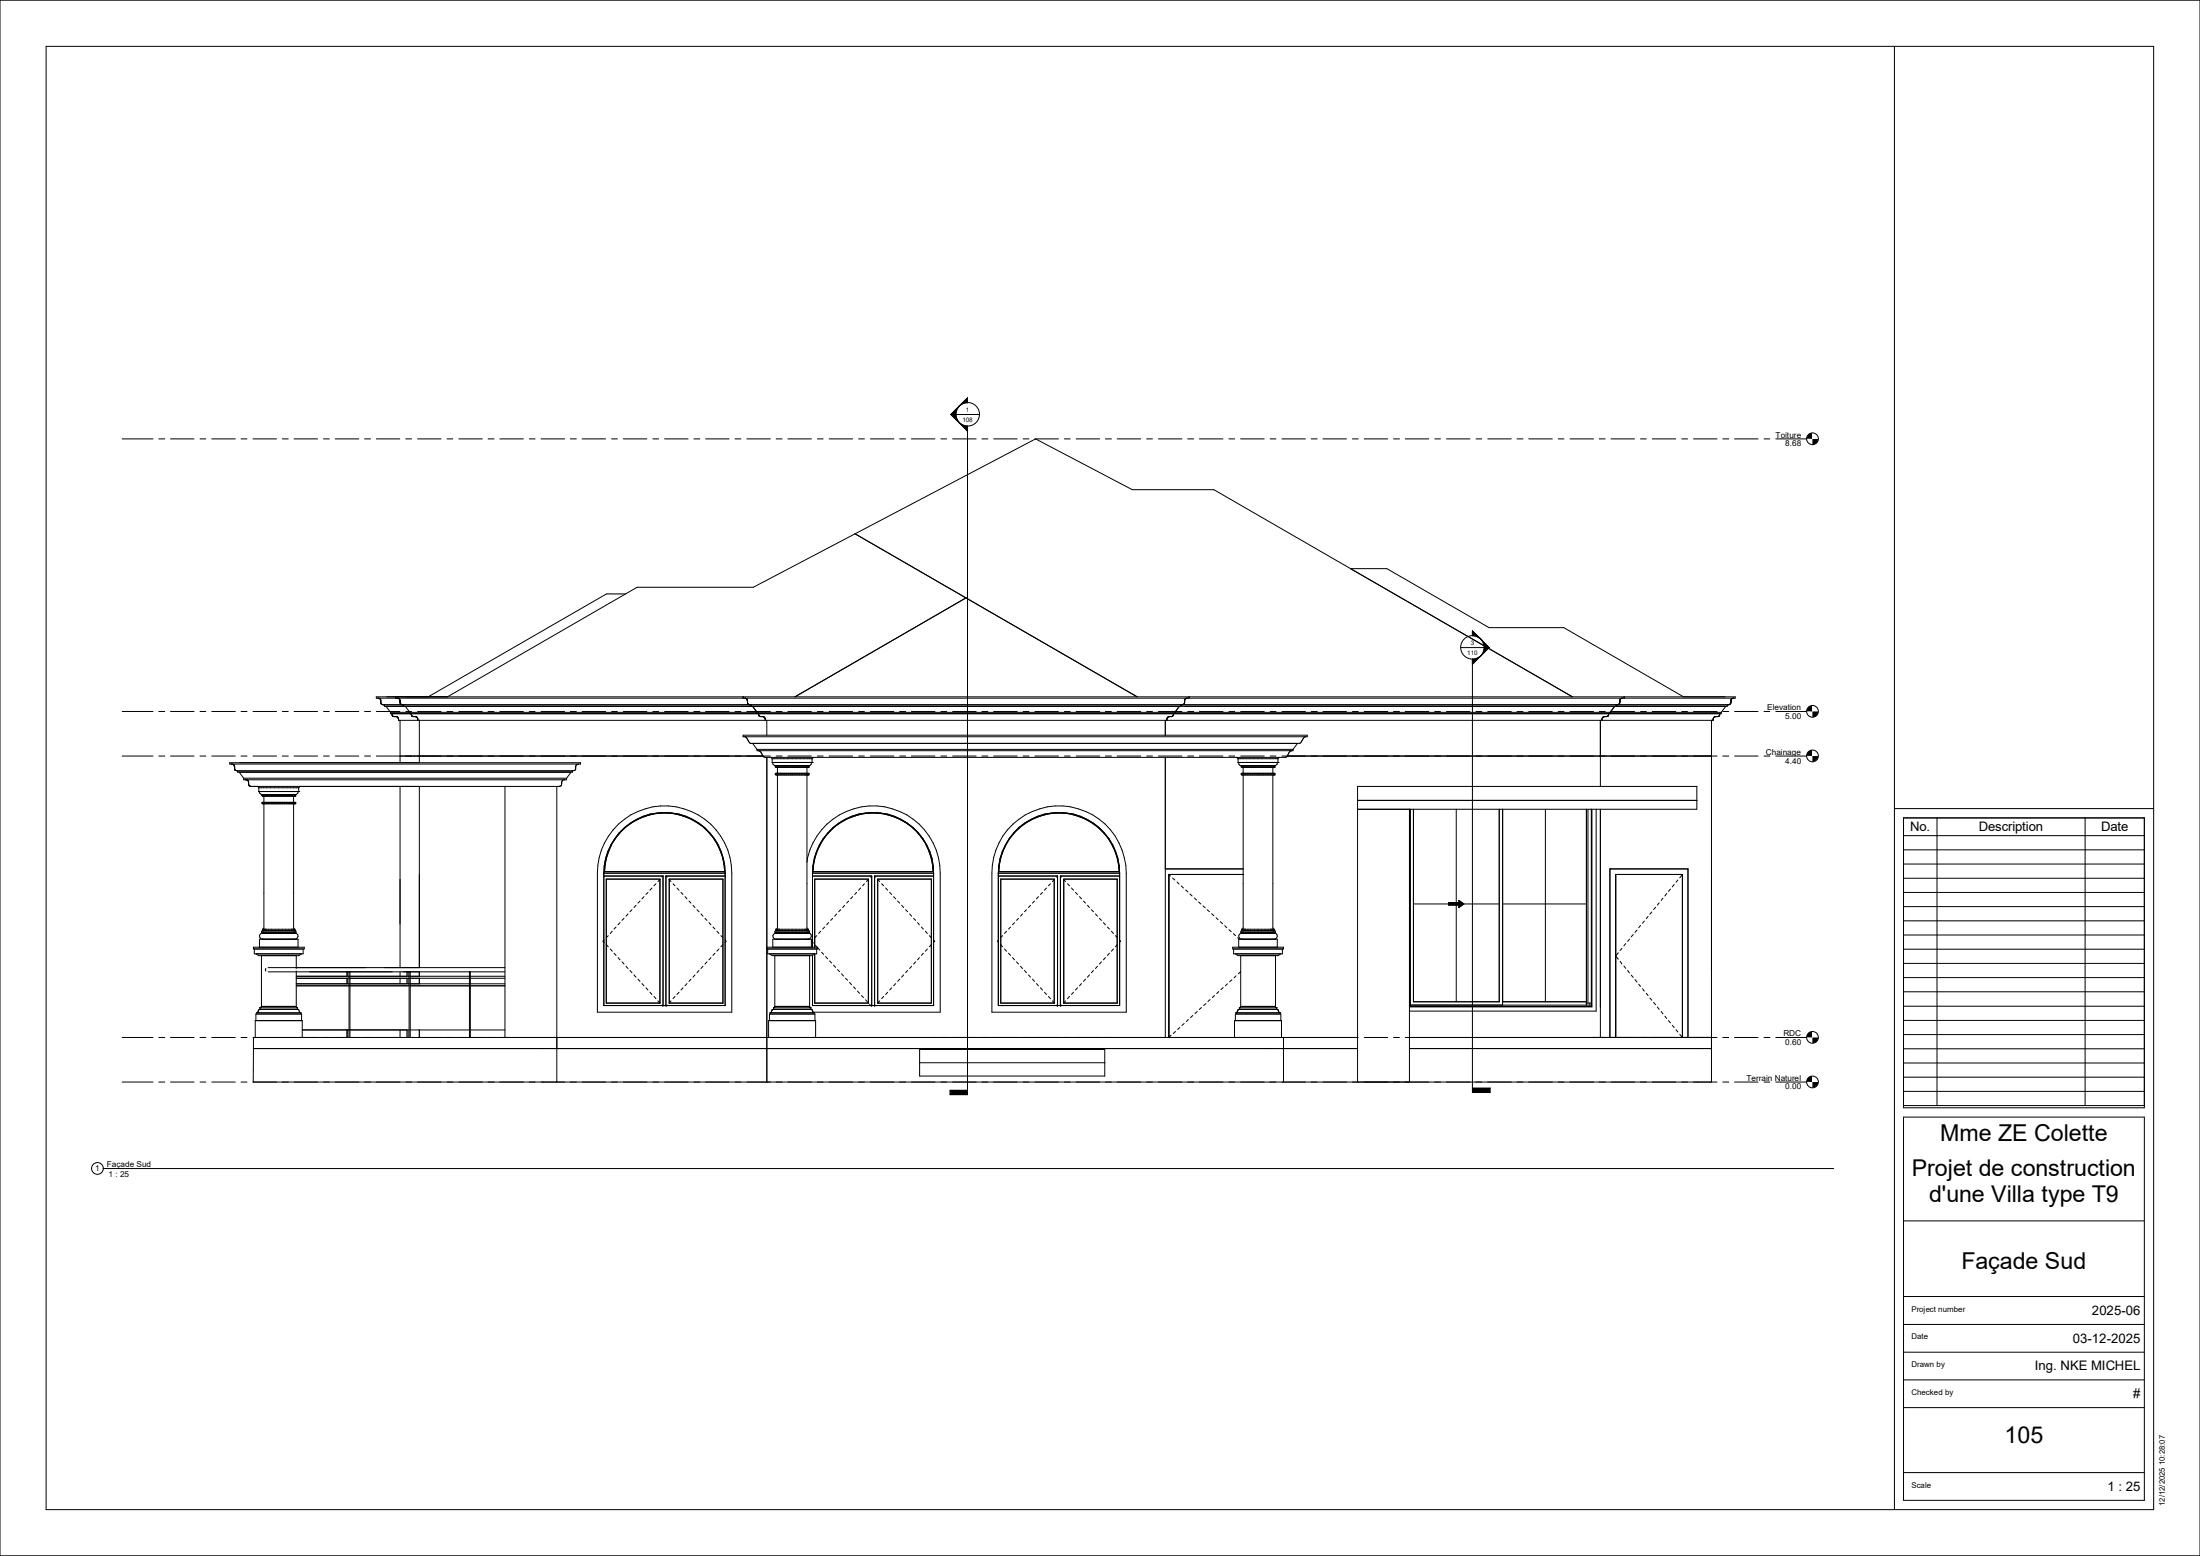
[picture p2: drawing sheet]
<svg xmlns="http://www.w3.org/2000/svg" width="420mm" height="297mm" viewBox="0 0 420 297" stroke-linecap="round" stroke-linejoin="round" font-family="sans-serif">
<path d="M276.6 171.9h2.8v1.3h-2.8zM344.9 205.4h1.1v1.1h-1.1zM346 206.5h1.1v1.1h-1.1z" fill="#000"/>
<g fill="none" stroke="#000" stroke-width=".19">
<path d="M119.4 113.4h-3.6l-34.1 19.6M163.2 101.9l-19.4 10.2h-22.2l-36.2 20.9M163.2 101.9l53.9 31.1M163.2 101.9l34.5-18.1 18.5 9.7h15.5l68.5 39.5M184.4 114.1l-32.6 18.9M257.8 108.5h7l19.5 11.3h14.2l22.9 13.2M71.8 133h259.5v.3h-259.5zM72.3 133.3l.3 .2 .2 .9 .3 .1h256.9l.4-.3 .1-.7 .4-.2M73.4 134.5v.3h256.3v-.3M73.7 134.8l.8 1.2M74.5 136v.2h254.1v-.2M74.5 136h254.1"/>
<path d="M74.8 136.2l.2 .5 .6 .1 .3 .1 .2 .6h250.9a.56 .56 0 0 1 .5-.7l.7-.1 .1-.5M75.5 133v.3M75.9 133.3l.4 .3M76.3 133.6l.1 .7 .4 .2M76.3 133.6h.1M76.4 137.5v8.1M77.1 134.5v.3M77.4 134.8l.8 1.2v.2M78.5 136.2l.2 .5 .9 .2M79.6 136.9h.1M79.6 136.9l.2 .6M80.1 137.5v8.1"/>
<path d="M141.9 133v.3M142.3 133.3l.4 .3 .1 .8 .3 .1M143.4 134.5v.3M143.7 134.8l.8 1.2v.2M144.8 136.2a.41 .41 0 0 0 .4 .6l.7 .1M145.9 136.9h.1M146 136.9l.1 .6M146.4 137.5v2.8M222.5 137.5v2.8M224 136.2l-.2 .5-.9 .2-.1 .6M225.1 134.8l-.8 1.2v.2M225.4 134.5v.3"/>
<path d="M226.1 134.2v.1M226.2 133.6h.1M226.6 133.3l-.4 .2-.1 .9-.4 .1M227 133v.3M305.5 137.5v12.6M306.2 136.8h.1M307.1 136.2l-.1 .5-1.1 .2-.1 .6M308.2 134.8l-.8 1.2v.2M308.5 134.5v.3M309.7 133.3l-.4 .2-.1 .7-.4 .3M310 133v.3M326.7 137.5v69h-278.4l.1-6.3"/>
<path d="M328 136.7h.1M329.4 134.8l-.8 1.2M43.9 145.6h66.9v.2h-66.9zM44.1 145.8a.56 .56 0 0 1 .7 .6l.1 .6 .5 .2M45.4 147.2h63.9M45.4 147.2v.2h63.9v-.2M45.7 147.4l.8 1.1M46.5 148.5v.3h61.7v-.3M46.5 148.5h61.7M47.1 148.8l.3 .2M47.5 149.8v.1M49.1 150.1l.3 .3h7.7l.2-.3"/>
<path d="M49.4 151.1h.1M49.4 150.4v.7M49.4 151.1h7.6M49.5 151.1l.3 .5 .3 .1M50.1 151.7h.1M50.1 152h.1M50.1 153.2h.1M50.1 153.4h.1M50.4 152v1.2M50.4 153.4v23.7l-.3 .3M56 153.4v23.7l.3 .3M56 152v1.2"/>
<path d="M56.3 151.7h.1M56.3 152h.1M56.3 153.2h.1M56.3 153.4h.1M56.3 151.7h-6.2l-.1 .2 .1 .1M56.3 151.7l.1 .1-.1 .2h-6.2M56.3 153.2h.1l-.1 .2h-6.2M56.3 153.2h-6.2l-.1 .1 .1 .1M56.9 151.1l-.3 .5-.3 .1M57 151.1h.1M57 150.4v.7M76.4 144.3h69.3"/>
<path d="M76.4 150.1v34.6M80.1 150.1v34.6M96.4 150.1v47.9M106.3 150.1v56.4M107.6 148.8l-.4 .4-.1 .7-.4 .2h-58.8l-.4-.2-.2-.9M109 147.4l-.8 1.1M110.5 145.8l-.1 .1a.44 .44 0 0 0-.5 .4v.6l-.1 .1-.5 .2M118.1 157.3a12.8 12.8 0 0 1 13.9-2.4 12.8 12.8 0 0 1 7.7 11.8v26.5h-25.7v-26.5a12.8 12.8 0 0 1 4.1-9.4zM118.6 158.7a11.5 11.5 0 0 1 12.4-2.7 11.5 11.5 0 0 1 7.3 10.4h-22.9a11.8 11.8 0 0 1 3.2-7.7zM141.9 140.3h107.7v.3h-107.7zM142.2 140.6l1.1 1.3h104.8l1.1-1.3M143.7 141.9l.8 1.1"/>
<path d="M144.5 143v.3h102.3v-.3M144.5 143h102.3M144.8 143.3h.1M145 143.3l.7 1.1 .3 .2h99.4l.3-.2 .7-1.1M146.4 144.6v61.9M147.2 144.6l.2 .2M147.5 145.5l.1 .4 .5 .3M148.1 146.2h.1M148.1 147.6h.1M148.1 146.2h6.2M148.1 146.2l-.1 .1 .1 .2h6.2l.1-.2-.1-.1M148.1 147.6l-.1 .1 .1 .2h6.2l.1-.2-.1-.1"/>
<path d="M148.1 147.6h6.2M148.4 146.5v1.1M148.4 147.9v29.2l-.3 .3M154.1 147.9v29.2l.2 .3M154.1 146.5v1.1M154.3 146.2h.1M154.3 146.5h.1M154.3 147.6h.1M154.3 147.9h.1M154.9 145.5v.4l-.6 .3M155 145.5h.1M155 144.8v.7"/>
<path d="M155.1 144.8h-7.7v.7h7.6M155.3 144.6l-.2 .2M158.4 158.7a11.5 11.5 0 0 1 12.4-2.7 11.5 11.5 0 0 1 7.3 10.4h-22.9a11.6 11.6 0 0 1 3.2-7.7zM193.4 157.3a12.8 12.8 0 0 1 13.9-2.4 12.8 12.8 0 0 1 7.7 11.8v26.5h-25.6v-26.5a12.8 12.8 0 0 1 4-9.4zM193.9 158.7a11.5 11.5 0 0 1 12.4-2.7 11.5 11.5 0 0 1 7.4 10.4h-23a11.6 11.6 0 0 1 3.2-7.7zM193.9 158.7l-.9 1.1M222.5 144.6v53.4M236.1 144.6l.2 .2h7.7l.3-.2M236.3 144.8v.7h7.7M236.4 145.5l.3 .6 .4 .1M237.1 146.2h.1M237.1 147.6h.1"/>
<path d="M237.1 146.2h6.1M237.1 146.2l-.2 .1 .2 .2h6.2l.1-.2-.2-.1M237.1 147.6l-.2 .1 .2 .2h6.2l.1-.2-.2-.1M237.1 147.6h6.1M237.3 146.5v1.1M237.3 147.9v29.2l-.2 .3M243 147.9v29.2l.2 .3M243 146.5v1.1M243.2 146.2h.1M243.2 146.5h.1M243.2 147.6h.1M243.2 147.9h.1"/>
<path d="M243.9 145.5l-.1 .4-.6 .3M244 145.5h.1M244 144.8v.7M245.7 144.3h81M246.5 143.3h.1M247.7 141.9l-.9 1.1M259.2 154.5h64.7v-4.4h-64.7v56.4M259.2 152.8h64.7M269.1 154.5v52M269.1 154.5v37.7h34.8v-37.7M269.2 154.5v37.6h34.6v-37.6M269.8 154.5v36.7h16.4v-36.7"/>
<path d="M278 154.5v17.8M286.9 154.5v37.4M295 154.5v36.7M302.9 154.5v37.4M303.1 154.5v37M303.8 154.5v37M304.7 154.5v38.5h-35.6M305.5 154.5v43.5M50.1 177.7h.1M50.1 178.1h.1M50.1 179.3h.1M50.1 177.4v.3"/>
<path d="M50.1 178.1a.59 .59 0 0 0-.6 .6 .59 .59 0 0 0 .6 .6M50.1 177.4h6.2M56.3 177.7h.1M56.3 178.1h.1M56.3 179.3h.1M56.3 177.4v.3M56.3 177.7l.2 .1-.1 .3h-6.3M56.3 177.7h-6.3l-.1 .1 .2 .3M56.3 178.1l.6 .3a.63 .63 0 0 1-.6 .9M115.3 166.7v25.2h23.1v-25.2M115.3 166.7h23.1M115.3 167.2h11.3"/>
<path d="M115.3 166.7a11.6 11.6 0 0 1 11.6-11.6 11.6 11.6 0 0 1 11.5 11.6M115.4 179.4l-.3 .3 .3 .2M115.7 167.8h10.3v23.7h-10.3zM116.1 178.6l-.4 .4M116.9 177.8l-.4 .4M117.6 177l-.4 .3M118.4 176.1l-.4 .4M119.1 175.3l-.4 .4M119.9 174.5l-.4 .4M120.6 173.7l-.3 .3M121.4 172.8l-.4 .4M122.2 172l-.4 .4"/>
<path d="M122.9 171.2l-.3 .4M123.7 170.3l-.4 .4M124.5 169.5l-.4 .4M125.2 168.7l-.4 .4M126 167.9l-.4 .4M126.6 167.2l-.2 .2M126.6 167.2v24.7M127.1 167.2h11.3M127.1 167.2l.3 .2M127.1 167.2v24.7M127.7 167.9l.4 .4M127.8 167.8h10.2v23.7h-10.2z"/>
<path d="M128.5 168.7l.4 .4M129.2 169.5l.4 .4M130 170.3l.4 .4M130.8 171.2l.3 .4M131.5 172l.4 .4M132.3 172.8l.4 .4M133.1 173.7l.3 .3M133.8 174.5l.4 .4M134.6 175.3l.4 .4M135.3 176.1l.4 .4M136.1 177l.4 .3M136.9 177.8l.3 .4"/>
<path d="M137.6 178.6l.4 .4M138.4 179.4l.2 .3-.2 .2M148.1 177.4h6.2M148.1 177.4v.3M148.1 178.1a.59 .59 0 0 0-.6 .6 .59 .59 0 0 0 .6 .6M154.1 164.6a12.8 12.8 0 0 1 13.6-10.7 12.8 12.8 0 0 1 11.8 12.8v26.5h-24.3M154.3 177.7h.1M154.3 178.1h.1M154.3 179.3h.1M154.3 177.7l.2 .1-.1 .3h-6.3M154.3 177.7h-6.3l-.1 .1 .2 .3M154.3 177.4v.3"/>
<path d="M154.3 178.1l.3 .1a.61 .61 0 0 1 .3 .7 .61 .61 0 0 1-.6 .4M155.1 166.7a11.6 11.6 0 0 1 11.6-11.6 11.6 11.6 0 0 1 11.5 11.6M155.1 166.7v14.1M155.1 166.7h23.1M155.1 167.2h11.3M155.2 179.4l-.3 .3 .4 .3M155.9 178.6l-.4 .4M156.7 177.8l-.4 .4M157.4 177l-.3 .3M158.2 176.1l-.4 .4M159 175.3l-.4 .4M159.7 174.5l-.4 .4"/>
<path d="M160.5 173.7l-.4 .3M161.2 172.8l-.3 .4M162 172l-.4 .4M162.8 171.2l-.4 .4M163.5 170.3l-.3 .4M164.3 169.5l-.4 .4M165 168.7l-.3 .4M165.8 167.9l-.4 .4M166.4 167.2l-.2 .2M166.4 167.2v24.7M167 167.2l.2 .2M167 167.2v24.7"/>
<path d="M167 167.2h11.2M167.6 167.9l.3 .4M167.6 167.8h10.2v23.7h-10.2zM168.3 168.7l.4 .4M169.1 169.5l.4 .4M169.8 170.3l.4 .4M170.6 171.2l.4 .4M171.4 172l.3 .4M172.1 172.8l.4 .4M172.9 173.7l.4 .3M173.7 174.5l.3 .4M174.4 175.3l.4 .4"/>
<path d="M175.2 176.1l.3 .4M175.9 177l.4 .3M176.7 177.8l.3 .4M177.4 178.6l.4 .4M178.2 179.4l.2 .3-.2 .2M178.2 166.7v25.2h-23.1v-9.5M190.6 166.7v25.2h23.1v-25.2M190.6 166.7h23.1M190.6 167.2h11.3M190.6 166.7a11.6 11.6 0 0 1 11.6-11.6 11.6 11.6 0 0 1 11.5 11.6M190.6 179.4l-.2 .3 .2 .2M191.1 167.8h10.2v23.7h-10.2z"/>
<path d="M191.4 178.6l-.4 .4M192.2 177.8l-.4 .4M192.9 177l-.4 .3M193.7 176.1l-.4 .4M194.4 175.3l-.3 .4M195.2 174.5l-.4 .4M196 173.7l-.4 .3M196.7 172.8l-.4 .4M197.5 172l-.4 .4M198.2 171.2l-.3 .4M199 170.3l-.4 .4M199.8 169.5l-.4 .4"/>
<path d="M200.5 168.7l-.3 .4M201.3 167.9l-.4 .4M201.9 167.2l-.2 .2M201.9 167.2v24.7M202.4 167.2h11.3M202.4 167.2l.2 .2M202.4 167.2v24.7M203 167.9l.4 .4M203.1 167.8h10.2v23.7h-10.2zM203.8 168.7l.4 .4M204.6 169.5l.3 .4M205.3 170.3l.4 .4"/>
<path d="M206.1 171.2l.4 .4M206.8 172l.4 .4M207.6 172.8l.4 .4M208.4 173.7l.3 .3M209.1 174.5l.4 .4M209.9 175.3l.4 .4M210.7 176.1l.3 .4M211.4 177l.4 .3M212.2 177.8l.4 .4M212.9 178.6l.4 .4M213.7 179.4l.2 .3-.2 .2M222.5 165.9h14.9"/>
<path d="M223.1 166.9v31.1l.5-.4M223.1 166.9h14.3M223.1 166.9l.3 .3M223.9 167.6l.4 .4M224.7 168.4l.4 .3M225.5 169.1l.4 .4M226.4 169.9l.4 .4M227.2 170.6l.4 .4M228 171.4l.4 .4M228.8 172.2l.4 .4M229.7 172.9l.4 .4M230.5 173.7l.4 .3"/>
<path d="M231.3 174.4l.4 .4M232.2 175.2l.3 .4M233 175.9l.4 .4M233.8 176.7l.4 .4M234.6 177.5l.4 .3M235.5 178.2l.4 .4M236.3 179l.3 .3M237.1 177.4h6.1M237.1 177.4v.3M237.1 178.1a.59 .59 0 0 0-.6 .6 .59 .59 0 0 0 .6 .6M243.2 177.7h.1M243.2 178.1h.1"/>
<path d="M243.2 179.3h.1M243.2 177.7l.3 .1-.1 .3h-6.3M243.2 177.7h-6.2l-.1 .1 .2 .3M243.2 177.4v.3M243.2 178.1l.4 .1a.61 .61 0 0 1 .2 .7 .61 .61 0 0 1-.6 .4M269.8 172.6h6.8M276.6 172.3h1.9v-.4l.9 .7-.9 .6v-.4h-1.9zM278 172.8v18.4M279.4 172.6h6.8M286.9 172.6h16M311.1 179.3l-.4 .4M311.8 178.4l-.4 .4"/>
<path d="M312.5 177.5l-.4 .5M313.2 176.7l-.4 .4M313.9 175.8l-.3 .4M314.6 174.9l-.3 .4M315.3 174.1l-.3 .4M316.1 173.2l-.4 .4M316.7 172.3l-.3 .5M317.5 171.4l-.4 .5M318.2 170.6l-.4 .4M318.9 169.7l-.4 .4M319.6 168.8l-.4 .5M320.3 168l-.3 .4"/>
<path d="M321.2 166.9h-12.8v31.1M321.2 166.9v31.1l-.5-.6M321.2 166.9l-.5 .7M48.4 180.8h9.7v.3h-9.7zM48.6 181.1v1h9.3v-1M48.7 198v-3.2h9v3.2M48.9 194.8v-1.3h8.7v1.3M48.9 182.1l.5 .3h7.7l.4-.3M49 193.3h8.4M49 193.3v.2M49.5 180.8v-1.5h7.4v1.5M49.6 192.7h7.2"/>
<path d="M49.6 192.7v-.3h7.2v.3M49.6 192.7l-.6 .6M49.9 182.4v9.7M49.9 192.1l-.1 .3M50.8 184.9v.4M51.2 185.5h45.2M51.2 184.7h45.2M56.5 192.1l.1 .3M56.6 185.3v6.8h-6.7M56.6 182.4v2.5M56.6 188.2h10M56.6 186.4h10"/>
<path d="M56.6 186.7h10M56.6 187.8h10M56.8 192.7l.6 .6M57.4 193.3v.2M57.7 196.6h8.9M66.2 185.5v.9M66.2 186.7v1.1M66.2 196.6v1.4M66.4 185.5v.9M66.4 186.7v1.1M66.4 196.6v1.4M66.6 185.5v12.5"/>
<path d="M66.8 196.6h11.3M66.8 188.2h11.3M66.8 185.5v12.5M66.8 186.4h11.3M66.8 186.7h11.3M66.8 187.8h11.3M76.4 185.5v.9M76.4 186.7v1.1M76.4 196.6v1.4M77.7 185.5v.9M77.7 186.7v1.1M77.7 196.6v1.4"/>
<path d="M77.9 185.5v.9M77.9 186.7v1.1M77.9 196.6v1.4M78.1 185.5v12.5M78.3 196.6h11.3M78.3 188.2h11.3M78.3 185.5v12.5M78.3 186.4h11.3M78.3 186.7h11.3M78.3 187.8h11.3M80.1 185.5v.9M80.1 186.7v1.1"/>
<path d="M80.1 196.6v1.4M89.6 185.5v12.5M89.8 196.6h6.6M89.8 188.2h6.6M89.8 185.5v12.5M89.8 186.4h6.6M89.8 186.7h6.6M89.8 187.8h6.6M115.7 180.3l.4 .4M116.5 181.1l.4 .5M117.2 181.9l.4 .5M118 182.8l.4 .4"/>
<path d="M118.7 183.6l.4 .4M119.5 184.4l.4 .5M120.3 185.3l.3 .4M121 186.1l.4 .4M121.8 186.9l.4 .4M122.6 187.7l.3 .5M123.3 188.6l.4 .4M124.1 189.4l.4 .4M124.8 190.2l.4 .4M125.6 191.1l.4 .4M126.4 191.9l.2 .2M127.4 191.9l-.3 .2"/>
<path d="M128.1 191.1l-.4 .4M128.9 190.2l-.4 .4M129.6 189.4l-.4 .4M130.4 188.6l-.4 .4M131.1 187.7l-.3 .5M131.9 186.9l-.4 .4M132.7 186.1l-.4 .4M133.4 185.3l-.3 .4M134.2 184.4l-.4 .5M135 183.6l-.4 .4M135.7 182.8l-.4 .4M136.5 181.9l-.4 .5"/>
<path d="M137.2 181.1l-.3 .5M138 180.3l-.4 .4M146.4 180.8h9.7v.3h-9.7M146.6 181.1v1h9.3v-1M146.7 198v-3.2h9v3.2M146.9 194.8v-1.3h8.7v1.3M147 193.3h8.4M147 193.3v.2M147.5 180.8v-1.5h7.4v1.5M147.7 192.7h7.1M147.7 192.7v-.3h7.1v.3M147.7 192.7l-.7 .6"/>
<path d="M147.9 192.1h6.7M147.9 182.4v9.7M147.9 192.1l-.1 .3M154.6 182.4v9.8l.1 .2M154.8 192.7h.2l.3 .6M155.2 193.1l.1 .2M155.3 193.3h.1M155.4 193.3v.2M155.5 180.8v-13h10.3v23.7h-10.3v-9.4l-.4 .3h-7.7l-.5-.3M155.7 180.4l.3 .4M156.1 180.9l.4 .5M156.8 181.8l.4 .4"/>
<path d="M157.6 182.6l.4 .4M158.4 183.4l.3 .4M159.1 184.2l.4 .5M159.9 185.1l.4 .4M160.7 185.9l.3 .4M161.4 186.7l.4 .4M162.2 187.5l.4 .5M162.9 188.4l.4 .4M163.7 189.2l.4 .4M164.5 190l.3 .4M165.2 190.8l.4 .5M166 191.7l.4 .4"/>
<path d="M167.2 191.9l-.2 .2M167.9 191.1l-.3 .4M168.7 190.2l-.4 .4M169.5 189.4l-.4 .4M170.2 188.6l-.4 .4M171 187.7l-.4 .5M171.7 186.9l-.3 .4M172.5 186.1l-.4 .4M173.3 185.3l-.4 .4M174 184.4l-.3 .5M174.8 183.6l-.4 .4M175.5 182.8l-.3 .4"/>
<path d="M176.3 181.9l-.4 .5M177 181.1l-.3 .5M177.8 180.3l-.4 .4M191 180.3l.4 .4M191.8 181.1l.4 .5M192.5 181.9l.4 .5M193.3 182.8l.4 .4M194.1 183.6l.3 .4M194.8 184.4l.4 .5M195.6 185.3l.4 .4M196.3 186.1l.4 .4M197.1 186.9l.4 .4"/>
<path d="M197.9 187.7l.3 .5M198.6 188.6l.4 .4M199.4 189.4l.4 .4M200.2 190.2l.3 .4M200.9 191.1l.4 .4M201.7 191.9l.2 .2M202.6 191.9l-.2 .2M203.4 191.1l-.4 .4M204.2 190.2l-.4 .4M204.9 189.4l-.3 .4M205.7 188.6l-.4 .4M206.5 187.7l-.4 .5"/>
<path d="M207.2 186.9l-.4 .4M208 186.1l-.4 .4M208.7 185.3l-.3 .4M209.5 184.4l-.4 .5M210.3 183.6l-.4 .4M211 182.8l-.3 .4M211.8 181.9l-.4 .5M212.6 181.1l-.4 .5M213.3 180.3l-.4 .4M224.4 196.9l-.4 .4M225.2 196.1l-.4 .4M226.1 195.4l-.5 .3"/>
<path d="M226.9 194.6l-.4 .4M227.7 193.8l-.4 .4M228.6 193.1l-.5 .4M229.4 192.3l-.5 .4M230.2 191.6l-.4 .3M231 190.8l-.4 .4M231.9 190l-.5 .4M232.7 189.3l-.4 .4M233.5 188.5l-.4 .4M234.3 187.8l-.4 .4M235.2 187l-.5 .4M235.3 180.8h9.7v.3h-9.7z"/>
<path d="M235.5 181.1v1h9.3v-1M235.7 198v-3.2h8.9v3.2M235.8 182.1l.5 .3h7.7l.5-.3M235.8 194.8v-1.3h8.7v1.3M236 186.3l-.4 .3M236 193.3h8.4M236 193.3v.2M236.5 180.8v-1.5h7.3v1.5M236.6 192.7h7.2M236.6 192.7v-.3h7.2v.3M236.6 192.7l-.6 .6M236.9 185.5l-.5 .4"/>
<path d="M236.9 182.4v9.7M236.9 192.1l-.2 .3M243.5 192.1l.1 .3M243.5 182.4v9.7h-6.6M243.8 192.7l.6 .6M244.4 193.3v.2M245 198v8.5M259.2 198h-210.8v2.2M269.1 198h57.6M269.2 191.9h34.6M286.9 191.2h16M302.9 191.5h.9"/>
<path d="M303.5 191.5v.4M307.3 198v-32.1h14.9v32.1M308.9 181.9l-.5 .6 .5 .6M309.3 183.5l.3 .5M309.6 181l-.3 .4M310 184.4l.3 .4M310.3 180.1l-.3 .5M310.7 185.3l.4 .4M311.4 186.1l.4 .5M312.1 187l.4 .5M312.8 187.9l.4 .4M313.6 188.7l.3 .5"/>
<path d="M314.3 189.6l.3 .4M315 190.5l.3 .4M315.7 191.3l.4 .5M316.4 192.2l.3 .5M317.1 193.1l.4 .4M317.8 194l.4 .4M318.5 194.8l.4 .4M319.2 195.7l.4 .4M320 196.6l.3 .4M48.4 200.2h210.8M175.6 200.3h35.3v5.1h-35.3zM175.6 202.9h35.3"/>
<path d="M269.1 200.2h57.6"/>
<circle cx="346" cy="206.5" r="1.12"/>
</g>
<path d="M304.1 198h22.6" fill="none" stroke="#000" stroke-width=".21"/>
<g fill="#fff">
<path d="M333.4 204.9h10.4v1.7h-10.4z"/>
<path d="M340.8 206.5h3.1v1.7h-3.1z"/>
</g>
<g fill="none" stroke="#000" stroke-width=".19">
<path d="M23.3 206.5h5.9M30.3 206.5h1.2M32.6 206.5h4.4M38.2 206.5h1.1M40.4 206.5h4.5M46 206.5h1.2M48.3 206.5h4.5M53.9 206.5h1.1M56.1 206.5h4.5M61.8 206.5h1.1M64 206.5h4.5M69.6 206.5h1.1"/>
<path d="M71.8 206.5h4.5M77.5 206.5h1.1M79.7 206.5h4.5M85.3 206.5h1.1M87.6 206.5h4.5M93.2 206.5h1.1M95.4 206.5h4.5M101 206.5h1.2M103.3 206.5h4.5M108.9 206.5h1.1M111.1 206.5h4.5M116.8 206.5h1.1"/>
<path d="M119 206.5h4.5M124.6 206.5h1.1M126.9 206.5h4.5M132.5 206.5h1.1M134.7 206.5h4.5M140.3 206.5h1.1M142.6 206.5h4.5M148.2 206.5h1.1M150.4 206.5h4.5M156 206.5h1.1M158.3 206.5h4.5M163.9 206.5h1.1"/>
<path d="M166.2 206.5h4.4M171.7 206.5h1.2M174 206.5h4.5M179.6 206.5h1.1M181.9 206.5h4.5M187.5 206.5h1.1M189.7 206.5h4.5M195.3 206.5h1.1M197.6 206.5h4.5M203.2 206.5h1.1M205.4 206.5h4.5M211 206.5h1.2"/>
<path d="M213.3 206.5h4.5M218.9 206.5h1.1M221.1 206.5h4.5M226.7 206.5h1.2M229 206.5h4.5M234.6 206.5h1.1M236.9 206.5h4.4M242.5 206.5h1.1M244.7 206.5h4.5M250.3 206.5h1.2M252.6 206.5h4.4M258.2 206.5h1.1"/>
<path d="M260.4 206.5h4.5M266 206.5h1.2M268.3 206.5h4.5M273.9 206.5h1.1M276.1 206.5h4.5M281.8 206.5h1.1M284 206.5h4.5M289.6 206.5h1.1M291.8 206.5h4.5M297.5 206.5h1.1M299.7 206.5h4.5M305.3 206.5h1.2"/>
<path d="M307.6 206.5h4.4M313.2 206.5h1.1M315.4 206.5h4.5M321.1 206.5h1.1M323.3 206.5h4.5M328.9 206.5h1.1M331.1 206.5h4.5M336.8 206.5h1.1M339 206.5h5.9"/>
<circle cx="346" cy="144.3" r="1.12"/>
</g>
<path d="M344.9 143.2h1.1v1.1h-1.1zM346 144.3h1.1v1.1h-1.1z" fill="#000"/>
<g fill="#fff">
<path d="M337.1 142.6h6.7v1.8h-6.7z"/>
<path d="M340.8 144.3h3.1v1.7h-3.1z"/>
</g>
<g fill="none" stroke="#000" stroke-width=".19">
<path d="M23.3 144.3h5.9M30.3 144.3h1.2M32.6 144.3h4.4M38.2 144.3h1.1M40.4 144.3h4.5M46 144.3h1.2M48.3 144.3h4.5M53.9 144.3h1.1M56.1 144.3h4.5M61.8 144.3h1.1M64 144.3h4.5M69.6 144.3h1.1"/>
<path d="M71.8 144.3h4.5M77.5 144.3h1.1M79.7 144.3h4.5M85.3 144.3h1.1M87.6 144.3h4.5M93.2 144.3h1.1M95.4 144.3h4.5M101 144.3h1.2M103.3 144.3h4.5M108.9 144.3h1.1M111.1 144.3h4.5M116.8 144.3h1.1"/>
<path d="M119 144.3h4.5M124.6 144.3h1.1M126.9 144.3h4.5M132.5 144.3h1.1M134.7 144.3h4.5M140.3 144.3h1.1M142.6 144.3h4.5M148.2 144.3h1.1M150.4 144.3h4.5M156 144.3h1.1M158.3 144.3h4.5M163.9 144.3h1.1"/>
<path d="M166.2 144.3h4.4M171.7 144.3h1.2M174 144.3h4.5M179.6 144.3h1.1M181.9 144.3h4.5M187.5 144.3h1.1M189.7 144.3h4.5M195.3 144.3h1.1M197.6 144.3h4.5M203.2 144.3h1.1M205.4 144.3h4.5M211 144.3h1.2"/>
<path d="M213.3 144.3h4.5M218.9 144.3h1.1M221.1 144.3h4.5M226.7 144.3h1.2M229 144.3h4.5M234.6 144.3h1.1M236.9 144.3h4.4M242.5 144.3h1.1M244.7 144.3h4.5M250.3 144.3h1.2M252.6 144.3h4.4M258.2 144.3h1.1"/>
<path d="M260.4 144.3h4.5M266 144.3h1.2M268.3 144.3h4.5M273.9 144.3h1.1M276.1 144.3h4.5M281.8 144.3h1.1M284 144.3h4.5M289.6 144.3h1.1M291.8 144.3h4.5M297.5 144.3h1.1M299.7 144.3h4.5M305.3 144.3h1.2"/>
<path d="M307.6 144.3h4.4M313.2 144.3h1.1M315.4 144.3h4.5M321.1 144.3h1.1M323.3 144.3h4.5M328.9 144.3h1.1M331.1 144.3h4.5M336.8 144.3h1.1M339 144.3h5.9"/>
<circle cx="346" cy="198" r="1.12"/>
</g>
<path d="M344.9 196.9h1.1v1.1h-1.1zM346 198h1.1v1.1h-1.1z" fill="#000"/>
<g fill="#fff">
<path d="M340.4 196.4h3.4v1.7h-3.4z"/>
<path d="M340.8 198h3.1v1.8h-3.1z"/>
</g>
<g fill="none" stroke="#000" stroke-width=".19">
<path d="M23.3 198h5.9M30.3 198h1.2M32.6 198h4.4M38.2 198h1.1M40.4 198h4.5M46 198h1.2M48.3 198h4.5M53.9 198h1.1M56.1 198h4.5M61.8 198h1.1M64 198h4.5M69.6 198h1.1"/>
<path d="M71.8 198h4.5M77.5 198h1.1M79.7 198h4.5M85.3 198h1.1M87.6 198h4.5M93.2 198h1.1M95.4 198h4.5M101 198h1.2M103.3 198h4.5M108.9 198h1.1M111.1 198h4.5M116.8 198h1.1"/>
<path d="M119 198h4.5M124.6 198h1.1M126.9 198h4.5M132.5 198h1.1M134.7 198h4.5M140.3 198h1.1M142.6 198h4.5M148.2 198h1.1M150.4 198h4.5M156 198h1.1M158.3 198h4.5M163.9 198h1.1"/>
<path d="M166.2 198h4.4M171.7 198h1.2M174 198h4.5M179.6 198h1.1M181.9 198h4.5M187.5 198h1.1M189.7 198h4.5M195.3 198h1.1M197.6 198h4.5M203.2 198h1.1M205.4 198h4.5M211 198h1.2"/>
<path d="M213.3 198h4.5M218.9 198h1.1M221.1 198h4.5M226.7 198h1.2M229 198h4.5M234.6 198h1.1M236.9 198h4.4M242.5 198h1.1M244.7 198h4.5M250.3 198h1.2M252.6 198h4.4M258.2 198h1.1"/>
<path d="M260.4 198h4.5M266 198h1.2M268.3 198h4.5M273.9 198h1.1M276.1 198h4.5M281.8 198h1.1M284 198h4.5M289.6 198h1.1M291.8 198h4.5M297.5 198h1.1M299.7 198h4.5M305.3 198h1.2"/>
<path d="M307.6 198h4.4M313.2 198h1.1M315.4 198h4.5M321.1 198h1.1M323.3 198h4.5M328.9 198h1.1M331.1 198h4.5M336.8 198h1.1M339 198h5.9"/>
<circle cx="346" cy="83.8" r="1.12"/>
</g>
<path d="M344.9 82.7h1.1v1.1h-1.1zM346 83.8h1.1v1.1h-1.1z" fill="#000"/>
<g fill="#fff">
<path d="M339 82.1h4.8v1.8h-4.8z"/>
<path d="M340.8 83.8h3.1v1.7h-3.1z"/>
</g>
<g fill="none" stroke="#000" stroke-width=".19">
<path d="M23.3 83.8h5.9M30.3 83.8h1.2M32.6 83.8h4.4M38.2 83.8h1.1M40.4 83.8h4.5M46 83.8h1.2M48.3 83.8h4.5M53.9 83.8h1.1M56.1 83.8h4.5M61.8 83.8h1.1M64 83.8h4.5M69.6 83.8h1.1"/>
<path d="M71.8 83.8h4.5M77.5 83.8h1.1M79.7 83.8h4.5M85.3 83.8h1.1M87.6 83.8h4.5M93.2 83.8h1.1M95.4 83.8h4.5M101 83.8h1.2M103.3 83.8h4.5M108.9 83.8h1.1M111.1 83.8h4.5M116.8 83.8h1.1"/>
<path d="M119 83.8h4.5M124.6 83.8h1.1M126.9 83.8h4.5M132.5 83.8h1.1M134.7 83.8h4.5M140.3 83.8h1.1M142.6 83.8h4.5M148.2 83.8h1.1M150.4 83.8h4.5M156 83.8h1.1M158.3 83.8h4.5M163.9 83.8h1.1"/>
<path d="M166.2 83.8h4.4M171.7 83.8h1.2M174 83.8h4.5M179.6 83.8h1.1M181.9 83.8h4.5M187.5 83.8h1.1M189.7 83.8h4.5M195.3 83.8h1.1M197.6 83.8h4.5M203.2 83.8h1.1M205.4 83.8h4.5M211 83.8h1.2"/>
<path d="M213.3 83.8h4.5M218.9 83.8h1.1M221.1 83.8h4.5M226.7 83.8h1.2M229 83.8h4.5M234.6 83.8h1.1M236.9 83.8h4.4M242.5 83.8h1.1M244.7 83.8h4.5M250.3 83.8h1.2M252.6 83.8h4.4M258.2 83.8h1.1"/>
<path d="M260.4 83.8h4.5M266 83.8h1.2M268.3 83.8h4.5M273.9 83.8h1.1M276.1 83.8h4.5M281.8 83.8h1.1M284 83.8h4.5M289.6 83.8h1.1M291.8 83.8h4.5M297.5 83.8h1.1M299.7 83.8h4.5M305.3 83.8h1.2"/>
<path d="M307.6 83.8h4.4M313.2 83.8h1.1M315.4 83.8h4.5M321.1 83.8h1.1M323.3 83.8h4.5M328.9 83.8h1.1M331.1 83.8h4.5M336.8 83.8h1.1M339 83.8h5.9"/>
<circle cx="346" cy="135.8" r="1.12"/>
</g>
<path d="M344.9 134.7h1.1v1.1h-1.1zM346 135.8h1.1v1.1h-1.1z" fill="#000"/>
<g fill="#fff">
<path d="M337.4 134.2h6.4v1.7h-6.4z"/>
<path d="M340.8 135.8h3.1v1.7h-3.1z"/>
</g>
<g fill="none" stroke="#000" stroke-width=".19">
<path d="M0 0h420v297h-420zM8.8 8.8h402.3v279.4h-402.3zM361.7 8.8v279.4M181.5 79.1l3.2 3.2-1.5-1.5 .9 .5 .6 .1v127.6h-3.3v-.9h3.3M181.5 79.1h5.4M183.1 77.5a2.2 2.2 0 0 0 0 3.2l-1.6-1.6M183.2 77.4l.9-.5h.6v-1l-3.2 3.2M23.3 135.8h5.9M30.3 135.8h1.2M32.6 135.8h4.4M38.2 135.8h1.1M40.4 135.8h4.5"/>
<path d="M46 135.8h1.2M48.3 135.8h4.5M53.9 135.8h1.1M56.1 135.8h4.5M61.8 135.8h1.1M64 135.8h4.5M69.6 135.8h1.1M71.8 135.8h4.5M77.5 135.8h1.1M79.7 135.8h4.5M85.3 135.8h1.1M87.6 135.8h4.5"/>
<path d="M93.2 135.8h1.1M95.4 135.8h4.5M101 135.8h1.2M103.3 135.8h4.5M108.9 135.8h1.1M111.1 135.8h4.5M116.8 135.8h1.1M119 135.8h4.5M124.6 135.8h1.1M126.9 135.8h4.5M132.5 135.8h1.1M134.7 135.8h4.5"/>
<path d="M140.3 135.8h1.1M142.6 135.8h4.5M148.2 135.8h1.1M150.4 135.8h4.5M156 135.8h1.1M158.3 135.8h4.5M163.9 135.8h1.1M166.2 135.8h4.4M171.7 135.8h1.2M174 135.8h4.5M179.6 135.8h1.1M181.9 135.8h4.5"/>
<path d="M187.5 135.8h1.1M189.7 135.8h4.5M195.3 135.8h1.1M197.6 135.8h4.5M203.2 135.8h1.1M205.4 135.8h4.5M211 135.8h1.2M213.3 135.8h4.5M218.9 135.8h1.1M221.1 135.8h4.5M226.7 135.8h1.2M229 135.8h4.5"/>
<path d="M234.6 135.8h1.1M236.9 135.8h4.4M242.5 135.8h1.1M244.7 135.8h4.5M250.3 135.8h1.2M252.6 135.8h4.4M258.2 135.8h1.1M260.4 135.8h4.5M266 135.8h1.2M268.3 135.8h4.5M273.9 135.8h1.1M276.1 135.8h4.5"/>
<path d="M278.8 123.6h5.5M281.1 120.4v1M281.1 120.4l3.2 3.2M281.1 120.4l1.5 1.5-1-.5-.5-.1M281.8 135.8h1.1M282.6 125.3l-1 .5-.5 .1v82.6h3.4v-.8h-3.4M284 135.8h4.5M284.3 123.6l-3.2 3.2M284.3 123.6l-1.6-1.6a2.3 2.3 0 0 1 0 3.2M289.6 135.8h1.1M291.8 135.8h4.5M297.5 135.8h1.1"/>
<path d="M299.7 135.8h4.5M305.3 135.8h1.2M307.6 135.8h4.4M313.2 135.8h1.1M315.4 135.8h4.5M321.1 135.8h1.1M323.3 135.8h4.5M328.9 135.8h1.1M331.1 135.8h4.5M336.8 135.8h1.1M339 135.8h5.9M361.7 154.3h49.4"/>
<path d="M363.4 156.1h46v55.4h-46zM363.4 213.2h46v73.2h-46zM363.4 233h46M363.4 247.5h46M363.4 252.8h46M363.4 258.1h46M363.4 263.4h46M363.4 268.7h46M363.4 281.1h46"/>
<circle cx="184.7" cy="79.1" r="2.24"/>
<circle cx="281.1" cy="123.6" r="2.25"/>
</g>
<path d="M181.5 77.5h1.6v1.6h-1.6zM181.6 79.1h1.5v1.5h-1.5zM183.3 75.9h1.4v1.5h-1.4zM183.3 80.8h1.4v1.4h-1.4zM281.1 125.3h1.4v1.4h-1.4zM281.1 120.4h1.4v1.4h-1.4zM282.8 122.1h1.5v1.5h-1.5zM282.8 123.6h1.4v1.4h-1.4zM181.4 208.1h3.3v.9h-3.3zM281.1 207.7h3.4v.8h-3.4z" fill="#000"/>
<g fill="#fff">
<path d="M364.9 282.5h3.8v1.7h-3.8z"/>
<path d="M364.9 264.9h8v1.7h-8z"/>
<path d="M364.9 259.5h6.4v1.7h-6.4z"/>
<path d="M364.9 254.3h3.2v1.6h-3.2z"/>
<path d="M364.9 249h10.3v1.7h-10.3z"/>
</g>
<g fill="none" stroke="#000" stroke-width=".19">
<path d="M363.4 156.1h46v54.9h-46zM363.4 159.5h46M369.8 156.1v54.9M398.1 156.1v54.9M363.4 178.5h46M363.4 175.8h46M363.4 173.1h46M363.4 170.3h46M363.4 167.6h46M363.4 164.9h46M363.4 162.2h46M363.4 197.5h46"/>
<path d="M363.4 194.8h46M363.4 192.1h46M363.4 189.3h46M363.4 186.6h46M363.4 183.9h46M363.4 181.2h46M363.4 208.3h46M363.4 205.6h46M363.4 202.9h46M363.4 200.2h46M19.7 223.1h330.4"/>
<circle cx="18.6" cy="223" r="1.12"/>
</g>
<g font-size="4.4">
<text x="370.4" y="217.8">Mme ZE Colette</text>
<text x="365" y="224.5">Projet de construction</text>
<text x="368.3" y="229.4">d'une Villa type T9</text>
<text x="374.4" y="242.3">Façade Sud</text>
<text x="382.7" y="275.5">105</text>
</g>
<g font-size="2.5">
<text x="364.7" y="158.6">No.</text>
<text x="377.8" y="158.6">Description</text>
<text x="401.1" y="158.6">Date</text>
<text x="399.4" y="251">2025-06</text>
<text x="395.7" y="256.3">03-12-2025</text>
<text x="388.4" y="261.6">Ing. NKE MICHEL</text>
<text x="407.3" y="266.9">#</text>
<text x="402.3" y="284.6">1 : 25</text>
</g>
<g font-size="1.6">
<text x="339" y="83.6">Toiture</text>
<text x="340.8" y="85.2">8.68</text>
<text x="337.4" y="135.6">Elevation</text>
<text x="340.8" y="137.2">5.00</text>
<text x="337.1" y="144.1">Chainage</text>
<text x="340.8" y="145.8">4.40</text>
<text x="340.4" y="197.8">RDC</text>
<text x="340.8" y="199.5">0.60</text>
<text x="333.4" y="206.3">Terrain Naturel</text>
<text x="340.8" y="207.9">0.00</text>
<text x="18.2" y="223.6">1</text>
<text x="20.4" y="222.8">Façade Sud</text>
<text x="20.7" y="224.6">1 : 25</text>
</g>
<g font-size="1.5">
<text x="364.9" y="250.4">Project number</text>
<text x="364.9" y="255.7">Date</text>
<text x="364.9" y="260.9">Drawn by</text>
<text x="364.9" y="266.3">Checked by</text>
<text x="364.9" y="283.9">Scale</text>
<text x="413.2" y="287.4" transform="rotate(-90 413.2 287.4)">12/12/2025 10:28:07</text>
</g>
<g font-size="1.2">
<text x="183.7" y="80.5">108</text>
<text x="184.4" y="78.7">1</text>
<text x="280.1" y="125">110</text>
<text x="280.8" y="123.1">3</text>
</g>
</svg>
